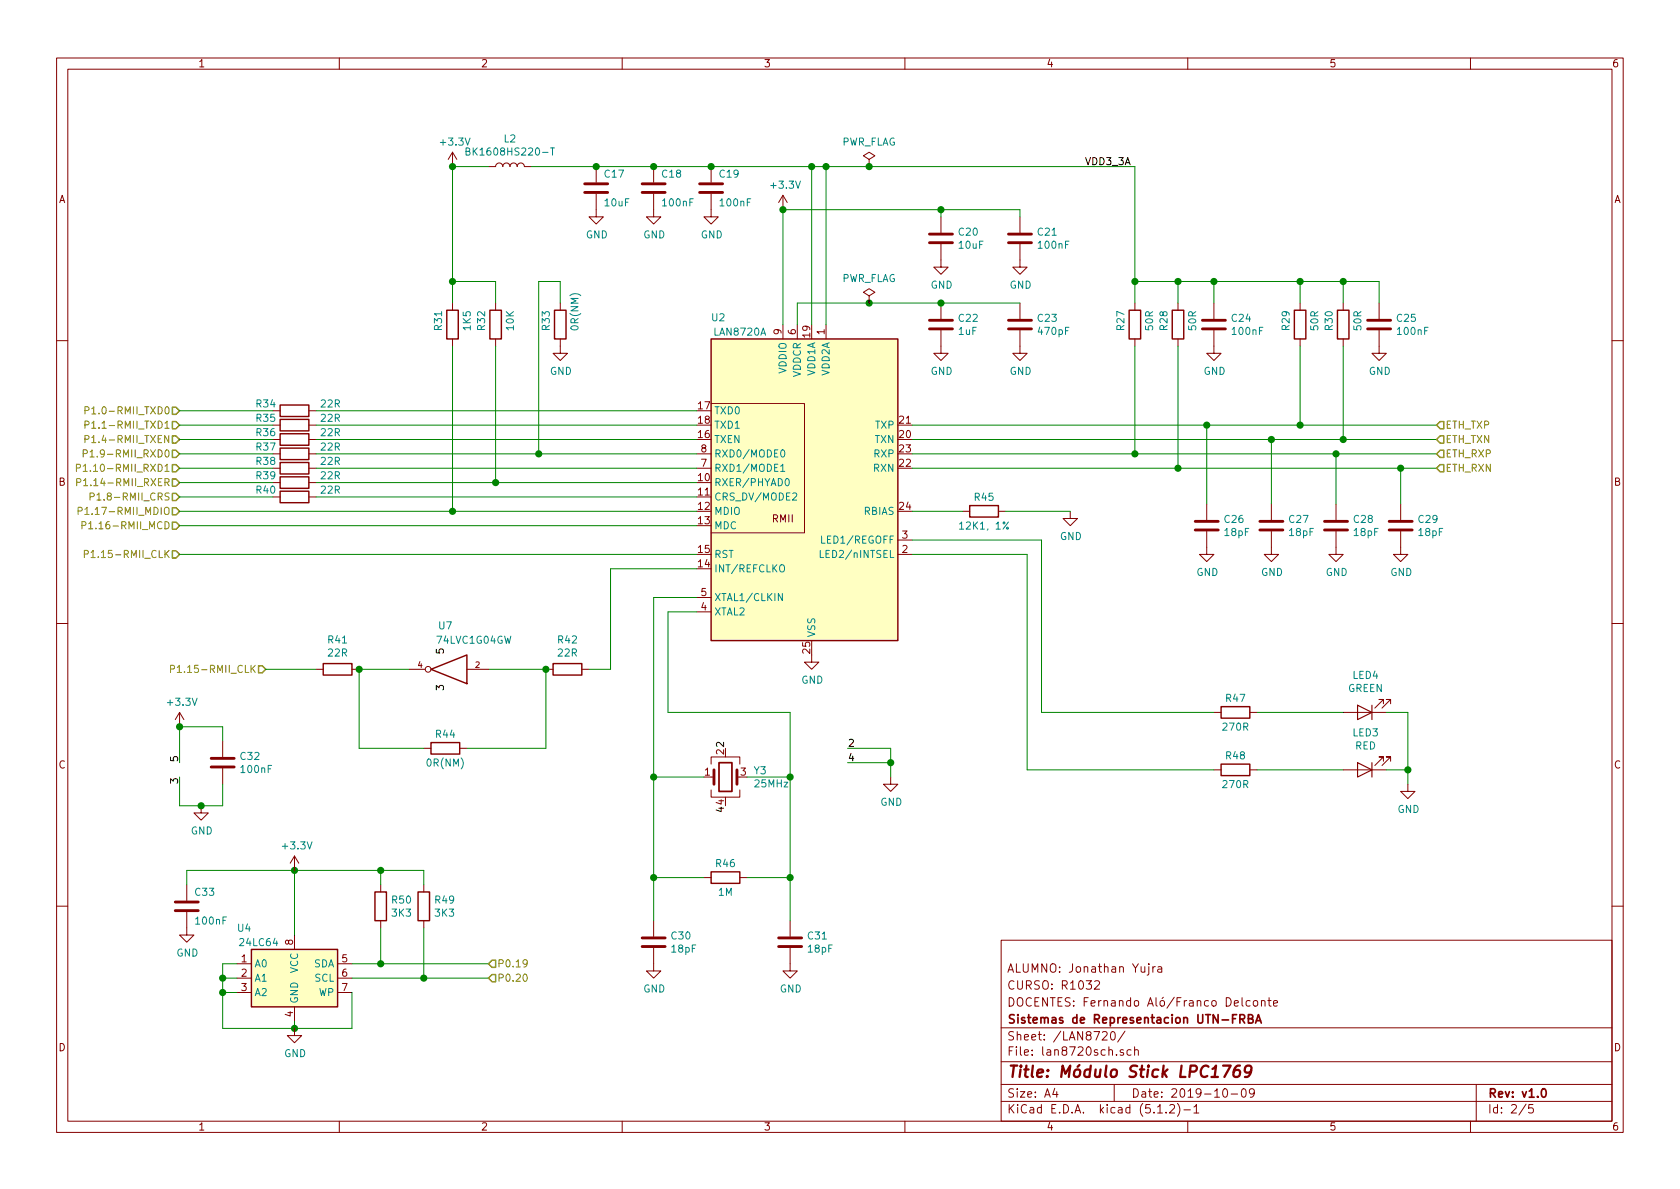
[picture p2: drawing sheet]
<svg xmlns="http://www.w3.org/2000/svg" width="297mm" height="210mm" viewBox="0 0 297 210" stroke-linecap="round" stroke-linejoin="round" font-family="sans-serif">
<g fill="none" stroke="#840000" stroke-width=".18">
<path d="M10 10.3h277v189.9h-277zM12 12.2h273v186.1h-273zM60 10.3v1.9M110 10.3v1.9M160 10.3v1.9M210 10.3v1.9M260 10.3v1.9M80 26.9v2.6M80 26.9l-.8 1.3M80 26.9l.8 1.3M86.4 29.5h1.2a.63 .63 0 0 1 .7-.7 .63 .63 0 0 1 .6 .7 .63 .63 0 0 1 .6-.7 .63 .63 0 0 1 .7 .7 .63 .63 0 0 1 .6-.7 .63 .63 0 0 1 .6 .7 .63 .63 0 0 1 .7-.7 .63 .63 0 0 1 .6 .7h1.3M105.4 34.3v4h1.3l-1.3 1.3-1.3-1.3h1.3"/>
<path d="M105.4 29.5v2.8M115.6 34.3v4h1.2l-1.2 1.3-1.3-1.3h1.3M115.6 29.5v2.8M125.7 34.3v4h1.3l-1.3 1.3-1.2-1.3h1.2M125.7 29.5v2.8M138.4 34.5v2.6M138.4 34.5l-.7 1.3M138.4 34.5l.8 1.3M153.7 28.2l1-.6-1-.7-1 .7 1 .6v1.3M153.7 29.5h.1M166.4 38.3v2.8M180.3 38.3v2.8"/>
<path d="M80 53.6v1.3M80 59.9v1.3M87.6 53.6v1.3M87.6 59.9v1.3M99.1 59.9v2.6h1.2l-1.2 1.2-1.3-1.2h1.3M99.1 53.6v1.3M138.4 57.4v2.5M141 57.4v2.5M146 57.4v2.5M153.7 52.3l1-.6-1-.7-1 .7 1 .6v1.3M153.7 53.6h.1M166.4 43.2v4h1.2l-1.2 1.3-1.3-1.3h1.3"/>
<path d="M166.4 58.4v4.1h1.2l-1.2 1.2-1.3-1.2h1.3M166.4 53.6v2.8M180.3 43.2v4h1.3l-1.3 1.3-1.2-1.3h1.2M180.3 58.4v4.1h1.3l-1.3 1.2-1.2-1.2h1.2M180.3 53.6v2.8M200.7 53.6v1.3M200.7 59.9v1.3M208.3 53.6v1.3M208.3 59.9v1.3M214.6 58.4v4.1h1.3l-1.3 1.2-1.2-1.2h1.2M214.6 53.6v2.8M229.9 53.6v1.3"/>
<path d="M229.9 59.9v1.3M237.5 53.6v1.3M237.5 59.9v1.3M243.8 58.4v4.1h1.3l-1.3 1.2-1.2-1.2h1.2M243.8 53.6v2.8M10 60.2h2M48.3 72.6h1.2M48.3 75.2h1.2M48.3 77.7h1.2M54.6 72.6h1.3M54.6 75.2h1.3M54.6 77.7h1.3"/>
<path d="M125.7 71.4h16.5v22.8h-16.5M285 60.2h2M48.3 80.3h1.2M48.3 82.8h1.2M48.3 85.3h1.2M48.3 87.9h1.2M54.6 80.3h1.3M54.6 82.8h1.3M54.6 85.3h1.3M54.6 87.9h1.3M123.2 80.3h2.5M123.2 82.8h2.5"/>
<path d="M158.7 98h2.6M158.7 95.5h2.6M170.2 90.4h1.2M176.5 90.4h1.3M189.2 90.4v1.3h1.3l-1.3 1.3-1.2-1.3h1.2M213.4 94v4h1.2l-1.2 1.3-1.3-1.3h1.3M213.4 89.1v2.8M224.8 94v4h1.3l-1.3 1.3-1.3-1.3h1.3M224.8 89.1v2.8M236.2 94v4h1.3l-1.3 1.3-1.3-1.3h1.3M236.2 89.1v2.8M247.6 94v4h1.3l-1.3 1.3-1.2-1.3h1.2"/>
<path d="M247.6 89.1v2.8M10 110.3h2M55.9 118.4h1.2M62.2 118.4h1.3M72.4 118.4h2.8M82.5 118.4h3.9M96.5 118.4h1.3M102.9 118.4h1.2M123.2 108.2h2.5M123.2 105.7h2.5M143.5 115.8v1.3h1.3l-1.3 1.3-1.3-1.3h1.3M285 110.3h2"/>
<path d="M31.7 126l-.7 1.2M31.7 126v2.5M31.7 126l.8 1.2M39.4 131.1v2.8M39.4 135.9v2.8M74.9 132.3h1.3M81.3 132.3h1.2M125.7 139.7v1.3h5.1v-1.3M125.7 135.1v-1.2h5.1v1.2M125.7 137.4h.5M130.3 137.4h.5M157.5 137.4v1.3h1.2l-1.2 1.2-1.3-1.2h1.3"/>
<path d="M214.6 126h1.3M214.6 136.1h1.3M221 126h1.2M221 136.1h1.2M237.5 126h7.6M237.5 136.1h7.6M244.6 124.5v-.8h-.8h.8l-1.5 1.5M244.6 134.6v-.7h-.8h.8l-1.5 1.5M245.9 124.5v-.8h-.8h.8l-1.6 1.5M245.9 134.6v-.7h-.8h.8l-1.6 1.5M248.9 138.7v1.2h1.3l-1.3 1.3-1.3-1.3h1.3M33 156.5v2.8"/>
<path d="M35.6 142.5v1.3h1.2l-1.2 1.2-1.3-1.2h1.3M52.1 151.4v2.5M52.1 151.4l-.8 1.2M52.1 151.4l.7 1.2M67.3 156.5v1.2M74.9 156.5v1.2M124.5 155.2h1.2M130.8 155.2h1.3M10 160.2h2M33 161.3v4h1.3l-1.3 1.3-1.3-1.3h1.3M41.9 170.4h2.5M41.9 173h2.5"/>
<path d="M41.9 175.5h2.5M52.1 165.3v2.6M52.1 178v2.6M59.7 170.4h2.5M59.7 173h2.5M59.7 175.5h2.5M67.3 162.8v1.3M74.9 162.8v1.3M115.6 167.6v4.1h1.2l-1.2 1.3-1.3-1.3h1.3M115.6 162.8v2.8M139.7 167.6v4.1h1.3l-1.3 1.3-1.3-1.3h1.3M139.7 162.8v2.8"/>
<path d="M177 166.3h108v32h-108zM193.5 173.6l.3-.2h.3l.3 .5-.9 1h.9M203.1 170.9v1.3l-.3 .2M203.1 170.4v.2M203.8 170.9v1M204.3 170.9l-.3 .1-.2 .2M204.7 171h.6l.1 .9M205.4 171.3l-.5 .1-.2 .2 .2 .3h.5M221 177l-.4-.1-.3 .3 .1 .6h.6M221.7 177.1l.2-.2 .4 .2 .1 .5-.2 .2-.3 .1-.2-.1zM223 177.1l.1-.1a.37 .37 0 0 1 .6 .1v.8M223 176.9v1"/>
<path d="M224.2 176.9h.5M224.4 176.4v1.3l.3 .2M225.2 177.4l.7-.1-.1-.3-.4-.1-.2 .2v.7h.6M285 160.2h2M52.1 181.9v1.2h1.2l-1.2 1.3-1.3-1.3h1.3M60 198.3v1.9M110 198.3v1.9M160 198.3v1.9M177 194.8h108M177 191.8h108M177 187.8h108M177 181.8h108"/>
<path d="M186.5 192.5l-.4 1h1M186.8 193v1M194.9 182.6l.2-.2h.4l.3 .4-1 1.1h1M196.5 182.6l.3-.2a.94 .94 0 0 1 0 1.5 .82 .82 0 0 1-.3-1.3zM197 191.8v3M198.6 185.7a.37 .37 0 0 0-.6 .1l.1 .2 .5 .2 .1 .1-.2 .3-.5-.1M198.9 182.3l-1.3 2M200 185.7l-.5-.1-.2 .3v.6l.2 .1 .5-.1M200.6 185.7h.1a.37 .37 0 0 1 .6 .1v.8M200.6 185.1v1.5M204.7 196.8h.8M206.2 196.7v.1"/>
<path d="M206.8 195.5l.2-.2h.4l.2 .2 .1 .3-.1 .2-.8 .8h.9M208.2 195.1a1.71 1.71 0 0 1 0 2.3M209.3 196.3h1.2M210 198.3v1.9M211.1 195.8l.4-.5v1.5M211.1 196.8h.9M216.3 192.7l.4-.2a.94 .94 0 0 1 0 1.5 .79 .79 0 0 1-.4-1.3zM217.7 193.5h1.1M219.6 192.7l.4-.2a.94 .94 0 0 1 0 1.5 .82 .82 0 0 1-.4-1.3zM221.8 193.2l-.3 .3h-.3l-.3-.3v-.4l.2-.2 .4-.1 .2 .2a1.13 1.13 0 0 1-.2 1.2l-.4 .1M260 198.3v1.9M261 191.8v6.5"/>
<path d="M269.8 195.2l-1.2 2M271 195.3h-.7v.7l.2-.1 .5 .1 .1 .2-.1 .5-.2 .1-.5-.1"/>
<circle cx="75.7" cy="118.4" r=".51"/>
</g>
<path d="M127.1 134.9h2.3v5h-2.3zM218.6 179.4h-.7v1.5M219.2 180.2l.7-.1 .2-.2-.1-.3-.2-.2h-.6v1.5M219.6 180.2l.5 .7M220.7 180.1l.7-.1v-.4l-.2-.2h-.5v1.5h.6l.2-.1 .1-.4-.2-.2-.2-.1M222 180.9l.5-1.5 .5 1.5M222.1 180.5h.8M272.7 192.7l.2-.2a.81 .81 0 0 1 .6 .6 .81 .81 0 0 1-.3 .8l-.2 .1a.79 .79 0 0 1-.3-1.3z" fill="none" stroke="#840000" stroke-width=".3"/>
<path d="M216.3 188.4h1.3l-1.1 2M219.2 188.4a.93 .93 0 0 0-1 .9l-.1 .8 .1 .2a.66 .66 0 0 0 1-.2l.1-.5-.4-.4h-.4l-.4 .4M221.2 189.3a.65 .65 0 0 1-1.1 .2 .84 .84 0 0 1 .2-1l.7-.1 .2 .2a1.5 1.5 0 0 1-.7 1.8h-.4" fill="none" stroke="#840000" stroke-width=".41"/>
<g fill="none" stroke="#840000" stroke-width=".25">
<path d="M79 54.9h2v5h-2zM86.6 54.9h2v5h-2zM98 54.9h2.1v5h-2.1zM125.7 59.9h33v53.4h-33zM199.6 54.9h2.1v5h-2.1zM207.3 54.9h2v5h-2zM228.9 54.9h2v5h-2zM236.5 54.9h2v5h-2zM49.5 71.6h5.1v2.1h-5.1zM49.5 74.2h5.1v2h-5.1zM49.5 76.7h5.1v2h-5.1zM49.5 79.2h5.1v2.1h-5.1z"/>
<path d="M49.5 81.8h5.1v2h-5.1zM49.5 84.3h5.1v2.1h-5.1zM49.5 86.9h5.1v2h-5.1zM171.4 89.4h5.1v2h-5.1zM57.1 117.3h5.1v2.1h-5.1zM76.2 118.4l6.3-2.6v5.1zM97.8 117.3h5.1v2.1h-5.1zM76.2 131.3h5.1v2h-5.1zM215.9 125h5.1v2h-5.1zM215.9 135.1h5.1v2.1h-5.1zM66.3 157.7h2v5.1h-2zM73.9 157.7h2v5.1h-2z"/>
<path d="M125.7 154.2h5.1v2h-5.1zM44.4 167.9h15.3v10.1h-15.3z"/>
</g>
<g fill="none" stroke="#848400" stroke-width=".18">
<path d="M15 72.6l.6-.1 .1-.1v-.3l-.2-.2h-.5v1.3M15 75.1h.6l.1-.2v-.3l-.2-.1h-.5v1.2M15 77.7l.6-.1 .1-.2v-.3l-.2-.1h-.5v1.3M15.9 79.9l.4-.4v1.3M16.2 72.3l.4-.4v1.3M16.2 74.8l.4-.3v1.2M16.2 73.2h.7M16.2 75.7h.7M13.5 82.7h.6l.1-.5-.2-.1h-.5v1.3M13.6 85.3l.6-.1 .1-.1-.1-.3-.2-.2h-.4v1.3M13.8 90.4l.7-.1v-.5l-.2-.1h-.5v1.3M14.5 92.9h.6v-.5l-.1-.2h-.5v1.3"/>
<path d="M14.7 80.2l.7-.1v-.4l-.7-.2v1.3M14.7 82.4l.4-.3v1.3M14.7 83.4h.7M14.8 85l.3-.4v1.3M14.8 85.9h.7M14.9 98l.7-.1v-.4l-.2-.2h-.5v1.3M15 90.1l.4-.4v1.3M15 91h.7M15.7 92.6l.4-.4v1.3M15.7 93.5h.7M15.9 87.8h.6l.2-.2-.1-.3-.2-.1h-.5v1.2M15.9 80.8h.8"/>
<path d="M16.1 97.7l.4-.4v1.3M16.1 98.6h.7M30.1 118.3l.7-.1v-.4l-.2-.2h-.5v1.3M31.3 118l.4-.4v1.3M31.3 118.9h.8M92.7 172.3h.1a.67 .67 0 0 1 .4 .6 .67 .67 0 0 1-.4 .6 .83 .83 0 0 1-.1-1.2zM93.2 170.3l-.2 .2h-.4l-.1-.2 .1-.5 .4-.1 .1 .1a.84 .84 0 0 1-.3 1.2h-.2"/>
</g>
<g fill="none" stroke="#848400" stroke-width=".25">
<path d="M30.5 72h.6l.6 .6-.6 .7h-.6zM30.5 74.5h.6l.6 .7-.6 .6h-.6zM30.5 77.1h.6l.6 .6-.6 .7h-.6zM30.5 79.6h.6l.6 .7-.6 .6h-.6zM254.6 74.5h.7v1.3h-.7l-.6-.6zM254.6 77.1h.7v1.3h-.7l-.6-.7zM254.6 79.6h.7v1.3h-.7l-.6-.6zM30.5 87.2h.6l.6 .7-.6 .6h-.6zM30.5 82.2h.6l.6 .6-.6 .6h-.6zM30.5 84.7h.6l.6 .6-.6 .7h-.6zM30.5 97.4h.6l.6 .6-.6 .7h-.6zM30.5 92.3h.6l.6 .7-.6 .6h-.6z"/>
<path d="M30.5 89.8h.6l.6 .6-.6 .7h-.6zM254.6 82.2h.7v1.2h-.7l-.6-.6zM45.7 117.7h.7l.6 .7-.6 .6h-.7zM87 172.3h.6v1.3h-.6l-.6-.6zM87 169.8h.6v1.3h-.6l-.6-.7z"/>
</g>
<g fill="none" stroke="#008400" stroke-width=".18">
<path d="M86.4 29.5h-6.4v24.1M94 29.5h106.7v24.1M143.5 29.5v27.9M146 29.5v27.9M166.4 37.1v1.2M180.3 38.3v-1.2h-41.9v20.3M80 49.8h7.6v3.8M99.1 53.6v-3.8h-3.9v30.5M180.3 53.6h-39.3v3.8M200.7 49.8h43.1v3.8M208.3 49.8v3.8M214.6 49.8v3.8"/>
<path d="M229.9 49.8v3.8M237.5 49.8v3.8M31.7 72.6h16.6M31.7 75.2h16.6M31.7 77.7h16.6M55.9 72.6h67.3M55.9 75.2h67.3M55.9 77.7h67.3M80 61.2v29.2M87.6 61.2v24.1M161.3 75.2h92.7M161.3 77.7h92.7"/>
<path d="M200.7 61.2v19.1M208.3 61.2v21.6M213.4 75.2v13.9M224.8 77.7v11.4M229.9 61.2v14M237.5 61.2v16.5M31.7 80.3h16.6M31.7 82.8h16.6M31.7 85.3h16.6M31.7 87.9h16.6M31.7 90.4h91.5M31.7 93h91.5"/>
<path d="M31.7 98h91.5M55.9 80.3h67.3M55.9 82.8h67.3M55.9 85.3h67.3M55.9 87.9h67.3M161.3 80.3h92.7M161.3 82.8h92.7M161.3 90.4h8.9M161.3 98h20.3v38.1h33M161.3 95.5h22.8v30.5h30.5M177.8 90.4h11.4M236.2 80.3v8.8"/>
<path d="M247.6 82.8v6.3M47 118.4h8.9M72.4 118.4h-8.9v13.9h11.4M86.4 118.4h10.1v13.9h-14M123.2 100.6h-15.3v17.8h-3.8M123.2 108.2h-5.1v17.8h21.6v36.8M123.2 105.7h-7.6v57.1M31.7 137.4v5.1h7.7v-3.8M39.4 131.1v-2.6h-7.7v6.4M115.6 137.4h8.9M132.1 137.4h7.6M149.9 132.3h7.6v5.1"/>
<path d="M149.9 134.9h7.6M222.2 126h15.3M222.2 136.1h15.3M245.1 126h3.8v12.7M245.1 136.1h3.8M33 156.5v-2.6h41.9v2.6M52.1 153.9v11.4M67.3 153.9v2.6M115.6 155.2h8.9M132.1 155.2h7.6M39.4 173h2.5M39.4 175.5h2.5"/>
<path d="M41.9 170.4h-2.5v11.5h22.8v-6.4M62.2 170.4h24.2M62.2 173h24.2M67.3 164.1v6.3M74.9 164.1v8.9M52.1 180.6v1.3"/>
</g>
<g fill="none" stroke="#840000" stroke-width=".51">
<path d="M103.4 34h4M103.4 32.5h4M113.5 34h4.1M113.5 32.5h4.1M123.7 34h4.1M123.7 32.5h4.1M164.3 42.9h4.1M164.3 41.4h4.1M164.3 58.2h4.1M164.3 56.6h4.1M178.3 42.9h4.1M178.3 41.4h4.1"/>
<path d="M178.3 58.2h4.1M178.3 56.6h4.1M212.6 58.2h4.1M212.6 56.6h4.1M241.8 58.2h4.1M241.8 56.6h4.1M211.3 93.7h4.1M211.3 92.2h4.1M222.8 93.7h4M222.8 92.2h4M234.2 93.7h4.1M234.2 92.2h4.1"/>
<path d="M245.6 93.7h4.1M245.6 92.2h4.1M37.3 135.6h4.1M37.3 134.1h4.1M126.2 136.1v2.6M130.3 136.1v2.6M31 159.5h4.1M31 161h4.1M113.5 167.4h4.1M113.5 165.9h4.1M137.7 167.4h4M137.7 165.9h4"/>
</g>
<g fill="none" stroke="#008484" stroke-width=".18">
<path d="M82.4 26.8l.5-.1 .2-.2-.1-.2-.6-.1v1.2h.5l.2-.1v-.3l-.3-.2M97.3 26.2h.7M97.7 26.2v1.2M138.2 79.7l.1-.2a.67 .67 0 0 1 .5 .7 .67 .67 0 0 1-.5 .6l-.3-.5zM138 82.4l.4-.3v1.3M138 83.4h.8M138.9 84.8l.2-.2a.67 .67 0 0 1 .5 .7 .67 .67 0 0 1-.5 .6l-.3-.5zM140.2 87.3l.4-.1 .3 .3-.1 .2-.7 .7h.8M145 97.3v1.3h.6M145.3 94.8v1.3h.6M169.6 92.7l.4-.4v1.3M169.6 93.6h.8"/>
<path d="M137.9 100l.3-.1a.47 .47 0 0 1 .5 .4l-.1 .7-.2 .1h-.4a1 1 0 0 1-.1-1.1zM138.3 104.9v1.3l-.7-1.3v1.3"/>
</g>
<g fill="#008400" stroke="#008400" stroke-width=".25">
<circle cx="105.4" cy="29.5" r=".51"/>
<circle cx="115.6" cy="29.5" r=".51"/>
<circle cx="80" cy="90.4" r=".51"/>
<circle cx="87.6" cy="85.3" r=".51"/>
<circle cx="95.3" cy="80.3" r=".51"/>
<circle cx="125.7" cy="29.5" r=".51"/>
<circle cx="138.4" cy="37.1" r=".51"/>
<circle cx="166.4" cy="37.1" r=".51"/>
<circle cx="80" cy="49.8" r=".51"/>
<circle cx="229.9" cy="75.2" r=".51"/>
<circle cx="237.5" cy="77.7" r=".51"/>
<circle cx="200.7" cy="80.3" r=".51"/>
<circle cx="208.3" cy="82.8" r=".51"/>
<circle cx="213.4" cy="75.2" r=".51"/>
<circle cx="224.8" cy="77.7" r=".51"/>
<circle cx="236.2" cy="80.3" r=".51"/>
<circle cx="247.7" cy="82.8" r=".51"/>
<circle cx="200.7" cy="49.8" r=".51"/>
<circle cx="208.3" cy="49.8" r=".51"/>
<circle cx="214.6" cy="49.8" r=".51"/>
<circle cx="229.9" cy="49.8" r=".51"/>
<circle cx="237.5" cy="49.8" r=".51"/>
<circle cx="115.6" cy="155.2" r=".51"/>
<circle cx="139.7" cy="155.2" r=".51"/>
<circle cx="115.6" cy="137.4" r=".51"/>
<circle cx="139.7" cy="137.4" r=".51"/>
<circle cx="248.9" cy="136.1" r=".51"/>
<circle cx="74.9" cy="173" r=".51"/>
<circle cx="39.4" cy="173" r=".51"/>
<circle cx="39.4" cy="175.5" r=".51"/>
<circle cx="52.1" cy="181.9" r=".51"/>
<circle cx="67.3" cy="170.4" r=".51"/>
<circle cx="67.3" cy="153.9" r=".51"/>
<circle cx="52.1" cy="153.9" r=".51"/>
<circle cx="96.5" cy="118.4" r=".51"/>
<circle cx="63.5" cy="118.4" r=".51"/>
<circle cx="31.8" cy="128.5" r=".51"/>
<circle cx="35.6" cy="142.5" r=".51"/>
<circle cx="166.4" cy="53.6" r=".51"/>
<circle cx="143.5" cy="29.5" r=".51"/>
<circle cx="80" cy="29.5" r=".51"/>
<circle cx="146.1" cy="29.5" r=".51"/>
<circle cx="153.7" cy="53.6" r=".51"/>
<circle cx="153.7" cy="29.5" r=".51"/>
<circle cx="157.5" cy="134.9" r=".51"/>
</g>
<g fill="#ffffc2" stroke="#ffffc2" stroke-width=".18">
<path d="M125.7 59.9h33v53.4h-33z"/>
<path d="M44.4 167.9h15.3v10.1h-15.3z"/>
</g>
<path d="M240 124.7l2.6 1.3-2.6 1.2zM240 134.9l2.6 1.2-2.6 1.3zM242.6 124.7v2.5M242.6 134.9v2.5" fill="none" stroke="#840000" stroke-width=".2"/>
<text font-size="2.8" fill="#840000" x="178" y="190.5">Title: Módulo Stick LPC1769</text>
<g font-size="2.1" fill="#840000">
<text x="178" y="172">ALUMNO: Jonathan Yujra</text>
<text x="178" y="178">DOCENTES: Fernando Aló/Franco Delconte</text>
<text x="178" y="175">CURSO: R1032</text>
<text x="178" y="184">Sheet: /LAN8720/</text>
<text x="178" y="181">Sistemas de Representacion UTN-FRBA</text>
<text x="178" y="186.7">File: lan8720sch.sch</text>
<text x="178" y="196.9">KiCad E.D.A. kicad (5.1.2)-1</text>
<text x="178" y="194.1">Size: A4</text>
<text x="200" y="194.1">Date: 2019-10-09</text>
<text x="263" y="194.1">Rev: v1.0</text>
<text x="263" y="196.9">Id: 2/5</text>
</g>
<g font-size="1.8" fill="#840000">
<text x="35" y="11.9">1</text>
<text x="85" y="11.9">2</text>
<text x="135" y="11.9">3</text>
<text x="185" y="11.9">4</text>
<text x="235" y="11.9">5</text>
<text x="285" y="11.9">6</text>
<text x="10.4" y="35.9">A</text>
<text x="285.4" y="35.9">A</text>
<text x="138.2" y="59.2" transform="rotate(-90 138.2 59.2)">9</text>
<text x="140.7" y="59.2" transform="rotate(-90 140.7 59.2)">6</text>
<text x="143.3" y="59.6" transform="rotate(-90 143.3 59.6)">19</text>
<text x="145.8" y="59.2" transform="rotate(-90 145.8 59.2)">1</text>
<text x="123.5" y="77.5">16</text>
<text x="123.5" y="72.4">17</text>
<text x="123.5" y="74.9">18</text>
<text x="159.1" y="77.5">20</text>
<text x="159.1" y="74.9">21</text>
<text x="124" y="82.5">7</text>
<text x="124" y="80">8</text>
<text x="159.1" y="82.5">22</text>
<text x="159.1" y="80">23</text>
<text x="10.4" y="85.9">B</text>
<text x="123.5" y="85.1">10</text>
<text x="123.5" y="87.6">11</text>
<text x="285.4" y="85.9">B</text>
<text x="123.5" y="90.2">12</text>
<text x="123.5" y="92.7">13</text>
<text x="136.6" y="92.4">RMII</text>
<text x="159.1" y="90.2">24</text>
<text x="159.5" y="95.2">3</text>
<text x="123.5" y="100.3">14</text>
<text x="123.5" y="97.8">15</text>
<text x="159.5" y="97.8">2</text>
<text x="124" y="107.9">4</text>
<text x="124" y="105.4">5</text>
<text x="143.3" y="115.5" transform="rotate(-90 143.3 115.5)">25</text>
<text x="10.4" y="135.9">C</text>
<text x="124.6" y="137.2">1</text>
<text x="131" y="137.2">3</text>
<text x="285.4" y="135.9">C</text>
<text x="51.8" y="167.1" transform="rotate(-90 51.8 167.1)">8</text>
<text x="42.7" y="170.2">1</text>
<text x="42.7" y="172.7">2</text>
<text x="60.5" y="170.2">5</text>
<text x="60.5" y="172.7">6</text>
<text x="42.7" y="175.3">3</text>
<text x="51.8" y="179.8" transform="rotate(-90 51.8 179.8)">4</text>
<text x="60.5" y="175.3">7</text>
<text x="10.4" y="185.9">D</text>
<text x="285.4" y="185.9">D</text>
<text x="35" y="199.9">1</text>
<text x="85" y="199.9">2</text>
<text x="135" y="199.9">3</text>
<text x="185" y="199.9">4</text>
<text x="235" y="199.9">5</text>
<text x="285" y="199.9">6</text>
</g>
<g font-size="1.8" fill="#008484">
<text x="78.1" y="25.7">+3.3V</text>
<text x="83.4" y="27.5">BK1608HS220-T</text>
<text x="89.2" y="25.2">L2</text>
<text x="148.7" y="25.7">PWR_FLAG</text>
<text x="107" y="31.4">C17</text>
<text x="117.1" y="31.4">C18</text>
<text x="127.3" y="31.4">C19</text>
<text x="136.5" y="33.4">+3.3V</text>
<text x="107" y="36.5">10uF</text>
<text x="117.3" y="36.5">100nF</text>
<text x="127.5" y="36.5">100nF</text>
<text x="169.6" y="41.7">C20</text>
<text x="183.5" y="41.7">C21</text>
<text x="103.6" y="42.2">GND</text>
<text x="113.7" y="42.2">GND</text>
<text x="123.9" y="42.2">GND</text>
<text x="169.6" y="44">10uF</text>
<text x="183.7" y="44">100nF</text>
<text x="148.7" y="49.9">PWR_FLAG</text>
<text x="164.5" y="51">GND</text>
<text x="178.5" y="51">GND</text>
<text x="78.2" y="58.4" transform="rotate(-90 78.2 58.4)">R31</text>
<text x="83.2" y="58.4" transform="rotate(-90 83.2 58.4)">1K5</text>
<text x="85.8" y="58.4" transform="rotate(-90 85.8 58.4)">R32</text>
<text x="90.9" y="58.4" transform="rotate(-90 90.9 58.4)">10K</text>
<text x="97.2" y="58.4" transform="rotate(-90 97.2 58.4)">R33</text>
<text x="102.3" y="58.2" transform="rotate(-90 102.3 58.2)">0R(NM)</text>
<text x="125.9" y="56.8">U2</text>
<text x="126.4" y="59.4">LAN8720A</text>
<text x="169.5" y="59.2">1uF</text>
<text x="169.6" y="56.9">C22</text>
<text x="183.5" y="56.9">C23</text>
<text x="183.7" y="59.2">470pF</text>
<text x="198.8" y="58.4" transform="rotate(-90 198.8 58.4)">R27</text>
<text x="203.9" y="58.4" transform="rotate(-90 203.9 58.4)">50R</text>
<text x="206.4" y="58.4" transform="rotate(-90 206.4 58.4)">R28</text>
<text x="211.5" y="58.4" transform="rotate(-90 211.5 58.4)">50R</text>
<text x="217.8" y="56.9">C24</text>
<text x="218" y="59.2">100nF</text>
<text x="228" y="58.4" transform="rotate(-90 228 58.4)">R29</text>
<text x="233.1" y="58.4" transform="rotate(-90 233.1 58.4)">50R</text>
<text x="235.6" y="58.4" transform="rotate(-90 235.6 58.4)">R30</text>
<text x="240.7" y="58.4" transform="rotate(-90 240.7 58.4)">50R</text>
<text x="247" y="56.9">C25</text>
<text x="247.2" y="59.2">100nF</text>
<text x="97.2" y="66.3">GND</text>
<text x="139.1" y="66.1" transform="rotate(-90 139.1 66.1)">VDDIO</text>
<text x="141.6" y="66.7" transform="rotate(-90 141.6 66.7)">VDDCR</text>
<text x="144.1" y="66.4" transform="rotate(-90 144.1 66.4)">VDD1A</text>
<text x="146.7" y="66.4" transform="rotate(-90 146.7 66.4)">VDD2A</text>
<text x="164.5" y="66.3">GND</text>
<text x="178.5" y="66.3">GND</text>
<text x="212.8" y="66.3">GND</text>
<text x="242" y="66.3">GND</text>
<text x="45.4" y="72.1">R34</text>
<text x="45.4" y="74.6">R35</text>
<text x="45.4" y="77.1">R36</text>
<text x="56.8" y="72.1">22R</text>
<text x="56.8" y="74.6">22R</text>
<text x="56.8" y="77.1">22R</text>
<text x="126.2" y="73.3">TXD0</text>
<text x="126.2" y="75.8">TXD1</text>
<text x="154.8" y="75.8">TXP</text>
<text x="45.4" y="79.7">R37</text>
<text x="45.4" y="82.2">R38</text>
<text x="56.8" y="79.7">22R</text>
<text x="56.8" y="82.2">22R</text>
<text x="126.2" y="78.4">TXEN</text>
<text x="126.2" y="83.4">RXD1/MODE1</text>
<text x="126.2" y="80.9">RXD0/MODE0</text>
<text x="154.5" y="83.4">RXN</text>
<text x="154.6" y="80.9">RXP</text>
<text x="154.7" y="78.4">TXN</text>
<text x="45.4" y="84.8">R39</text>
<text x="45.4" y="87.3">R40</text>
<text x="56.8" y="84.8">22R</text>
<text x="56.8" y="87.3">22R</text>
<text x="126.2" y="86">RXER/PHYAD0</text>
<text x="126.2" y="88.5">CRS_DV/MODE2</text>
<text x="172.4" y="88.6">R45</text>
<text x="126.2" y="91.1">MDIO</text>
<text x="126.2" y="93.6">MDC</text>
<text x="152.7" y="91.1">RBIAS</text>
<text x="170.1" y="93.6">12K1, 1%</text>
<text x="187.4" y="95.5">GND</text>
<text x="216.6" y="92.5">C26</text>
<text x="216.6" y="94.8">18pF</text>
<text x="228" y="92.5">C27</text>
<text x="228" y="94.8">18pF</text>
<text x="239.4" y="92.5">C28</text>
<text x="239.5" y="94.8">18pF</text>
<text x="250.9" y="92.5">C29</text>
<text x="250.9" y="94.8">18pF</text>
<text x="126.2" y="101.2">INT/REFCLKO</text>
<text x="126.2" y="98.7">RST</text>
<text x="145.8" y="98.7">LED2/nINTSEL</text>
<text x="145.8" y="96.1">LED1/REGOFF</text>
<text x="211.5" y="101.8">GND</text>
<text x="223" y="101.8">GND</text>
<text x="234.4" y="101.8">GND</text>
<text x="245.8" y="101.8">GND</text>
<text x="126.2" y="106.3">XTAL1/CLKIN</text>
<text x="58.1" y="113.8">R41</text>
<text x="77.4" y="113.8">74LVC1G04GW</text>
<text x="77.6" y="111.3">U7</text>
<text x="98.7" y="113.8">R42</text>
<text x="126.2" y="108.8">XTAL2</text>
<text x="144.1" y="112.8" transform="rotate(-90 144.1 112.8)">VSS</text>
<text x="58.1" y="116.1">22R</text>
<text x="98.7" y="116.1">22R</text>
<text x="29.8" y="124.8">+3.3V</text>
<text x="141.7" y="120.9">GND</text>
<text x="216.8" y="124.1">R47</text>
<text x="238.3" y="122.4">GREEN</text>
<text x="239.2" y="120.1">LED4</text>
<text x="77.1" y="130.5">R44</text>
<text x="216.3" y="129.2">270R</text>
<text x="239.2" y="130.2">LED3</text>
<text x="42.6" y="134.4">C32</text>
<text x="42.7" y="136.7">100nF</text>
<text x="75.6" y="135.6">0R(NM)</text>
<text x="133.3" y="136.9">Y3</text>
<text x="216.8" y="134.3">R48</text>
<text x="239.6" y="132.5">RED</text>
<text x="133.6" y="139.2">25MHz</text>
<text x="155.7" y="142.5">GND</text>
<text x="216.3" y="139.4">270R</text>
<text x="247.1" y="143.8">GND</text>
<text x="33.7" y="147.6">GND</text>
<text x="50.1" y="150.2">+3.3V</text>
<text x="126.6" y="153.3">R46</text>
<text x="34.6" y="158.4">C33</text>
<text x="69.4" y="159.8">R50</text>
<text x="77" y="159.8">R49</text>
<text x="127.1" y="158.4">1M</text>
<text x="34.7" y="163.5">100nF</text>
<text x="42.1" y="164.8">U4</text>
<text x="42.6" y="167.3">24LC64</text>
<text x="69.4" y="162.1">3K3</text>
<text x="77" y="162.1">3K3</text>
<text x="118.8" y="166.1">C30</text>
<text x="142.9" y="166.1">C31</text>
<text x="31.2" y="169.2">GND</text>
<text x="45" y="171.1">A0</text>
<text x="45" y="173.6">A1</text>
<text x="52.7" y="172.1" transform="rotate(-90 52.7 172.1)">VCC</text>
<text x="55.4" y="171.1">SDA</text>
<text x="55.7" y="173.6">SCL</text>
<text x="118.8" y="168.4">18pF</text>
<text x="143" y="168.4">18pF</text>
<text x="45" y="176.1">A2</text>
<text x="52.7" y="177.5" transform="rotate(-90 52.7 177.5)">GND</text>
<text x="56.3" y="176.1">WP</text>
<text x="113.7" y="175.5">GND</text>
<text x="137.9" y="175.5">GND</text>
<text x="50.2" y="186.9">GND</text>
</g>
<g font-size="1.8">
<text x="191.8" y="29.2">VDD3_3A</text>
<text x="78.5" y="115.8" transform="rotate(-90 78.5 115.8)">5</text>
<text x="78.5" y="121.9" transform="rotate(-90 78.5 121.9)">3</text>
<text x="31.5" y="134.9" transform="rotate(-90 31.5 134.9)">5</text>
<text x="128" y="133.4" transform="rotate(-90 128 133.4)">22</text>
<text x="149.9" y="132.1">2</text>
<text x="149.9" y="134.6">4</text>
<text x="31.5" y="138.4" transform="rotate(-90 31.5 138.4)">3</text>
<text x="128" y="143.5" transform="rotate(-90 128 143.5)">44</text>
</g>
<g font-size="1.8" fill="#848400">
<text x="16.8" y="73.3">P1.0-RMII_TXD0</text>
<text x="16.8" y="75.8">P1.1-RMII_TXD1</text>
<text x="255.5" y="75.8">ETH_TXP</text>
<text x="15.6" y="83.4">P1.10-RMII_RXD1</text>
<text x="16.6" y="78.4">P1.4-RMII_TXEN</text>
<text x="16.6" y="80.9">P1.9-RMII_RXD0</text>
<text x="255.5" y="78.4">ETH_TXN</text>
<text x="255.5" y="80.9">ETH_RXP</text>
<text x="255.5" y="83.4">ETH_RXN</text>
<text x="15.4" y="86">P1.14-RMII_RXER</text>
<text x="17.6" y="88.5">P1.8-RMII_CRS</text>
<text x="15.7" y="91.1">P1.17-RMII_MDIO</text>
<text x="16.3" y="93.6">P1.16-RMII_MCD</text>
<text x="16.7" y="98.7">P1.15-RMII_CLK</text>
<text x="31.9" y="119">P1.15-RMII_CLK</text>
<text x="87.9" y="173.6">P0.20</text>
<text x="87.9" y="171.1">P0.19</text>
</g>
<g font-size="1.4" fill="#840000">
<text x="73.9" y="118.1">4</text>
<text x="84.1" y="118.1">2</text>
</g>
</svg>
